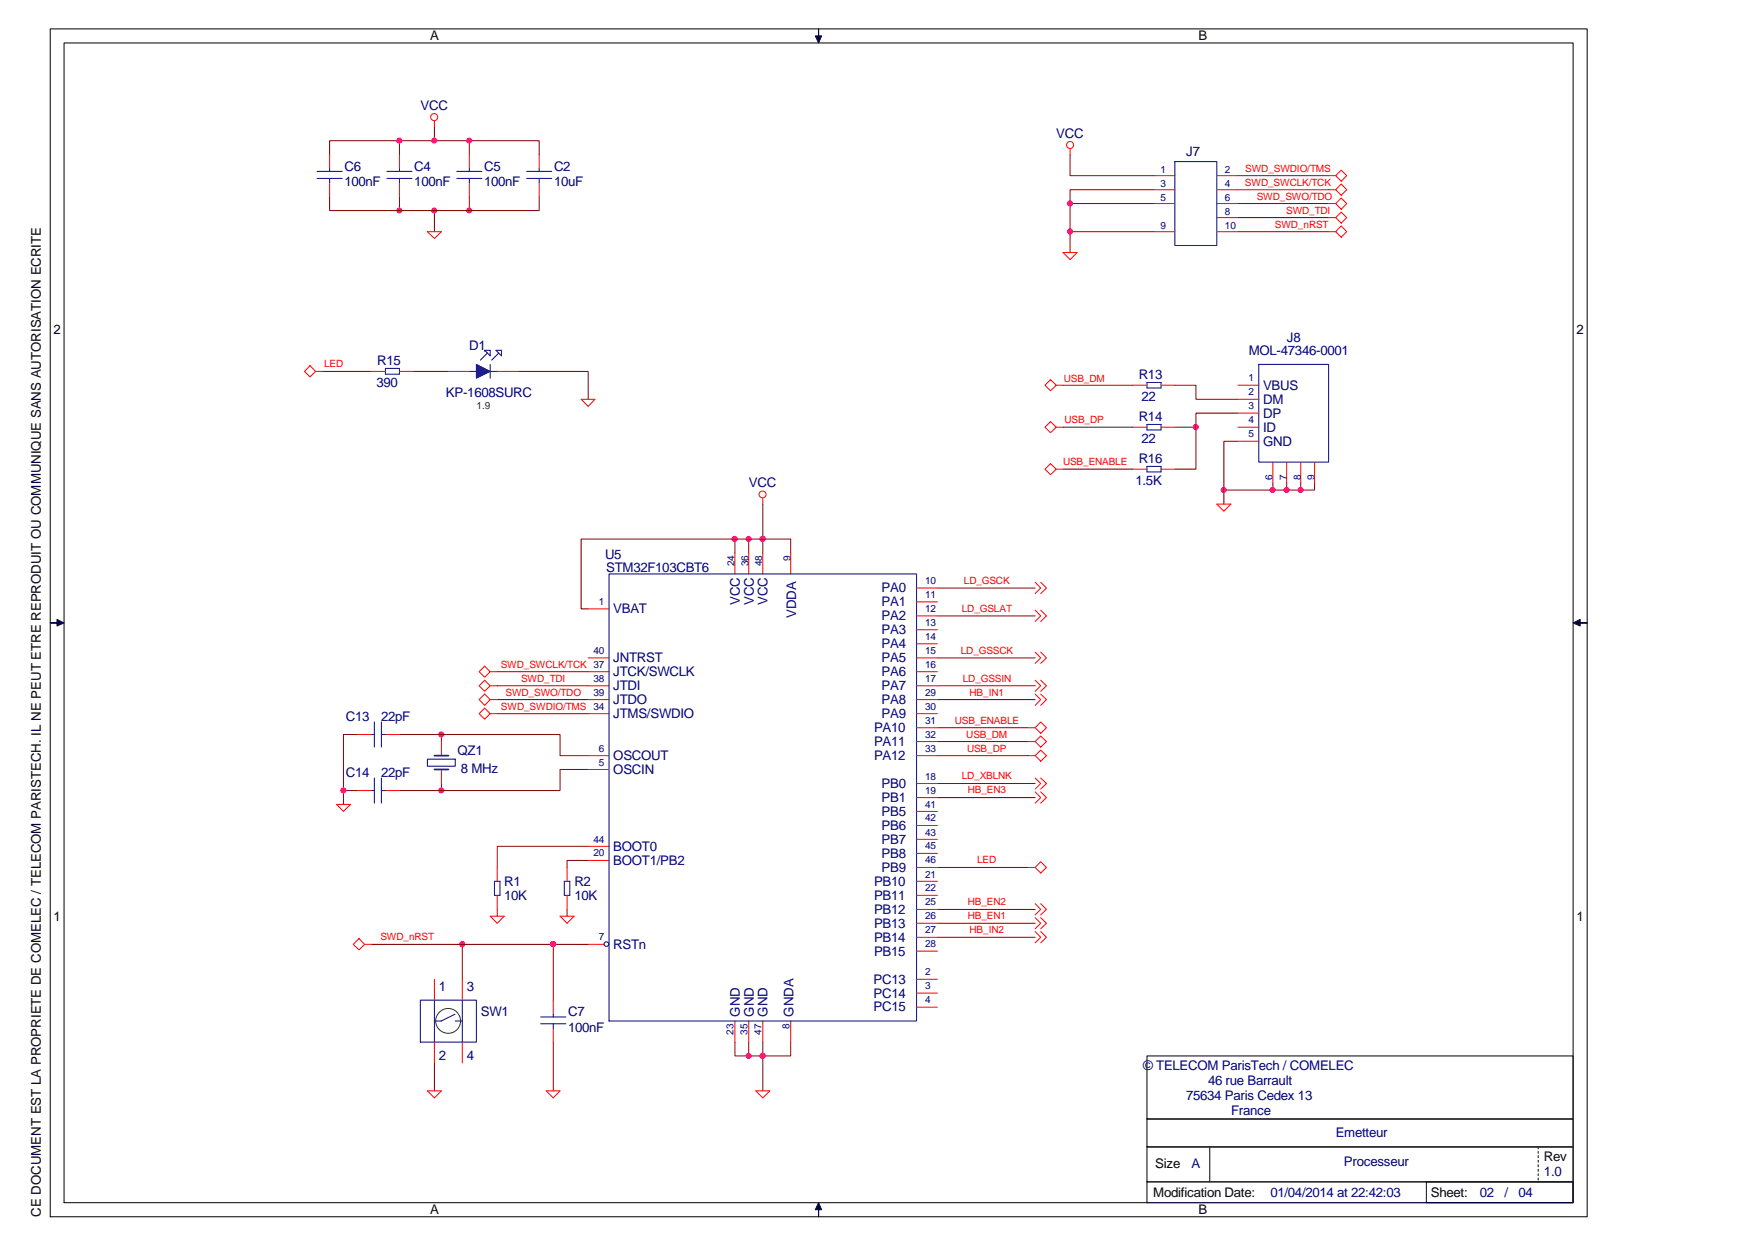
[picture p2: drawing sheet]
<svg xmlns="http://www.w3.org/2000/svg" width="297mm" height="210mm" viewBox="0 0 297 210" stroke-linecap="round" stroke-linejoin="round" font-family="sans-serif">
<path d="M93.2 175.6v8.2M123.8 175.6v2.3h9.4v-2.3M128.5 175.6v2.3" fill="none" stroke="#800000" stroke-width=".17"/>
<circle cx="128.5" cy="177.9" r=".45" fill="#f0f"/>
<circle cx="128.5" cy="177.9" r=".45" fill="none" stroke="#f0f" stroke-width=".17"/>
<path d="M126.1 175.6v2.3" fill="none" stroke="#800000" stroke-width=".17"/>
<circle cx="126.1" cy="177.9" r=".44" fill="#f0f"/>
<circle cx="126.1" cy="177.9" r=".44" fill="none" stroke="#f0f" stroke-width=".17"/>
<path d="M128.5 177.9v5.9" fill="none" stroke="#800000" stroke-width=".17"/>
<circle cx="128.5" cy="177.9" r=".45" fill="#f0f"/>
<circle cx="128.5" cy="177.9" r=".45" fill="none" stroke="#f0f" stroke-width=".17"/>
<path d="M74.4 132v1.2M99.1 144.9h-3.6v1.2" fill="none" stroke="#800000" stroke-width=".17"/>
<circle cx="74.3" cy="133.2" r=".45" fill="#f0f"/>
<circle cx="74.3" cy="133.2" r=".45" fill="none" stroke="#f0f" stroke-width=".17"/>
<path d="M57.9 133.2h2.3M60.2 123.7h-2.3v11.8M99.1 129.6h-4.7v3.6h-27.1" fill="none" stroke="#800000" stroke-width=".17"/>
<circle cx="57.8" cy="133.2" r=".44" fill="#f0f"/>
<circle cx="57.8" cy="133.2" r=".44" fill="none" stroke="#f0f" stroke-width=".17"/>
<path d="M180.3 34.3h14.1M194.4 32h-14.1v10.5M208.6 39h15.3M208.6 36.7h15.3M208.6 34.3h15.3" fill="none" stroke="#800000" stroke-width=".17"/>
<path d="M208.6 32h15.3" fill="none" stroke="#f00" stroke-width=".17"/>
<circle cx="180.3" cy="34.3" r=".44" fill="#f0f"/>
<circle cx="180.3" cy="34.3" r=".44" fill="none" stroke="#f0f" stroke-width=".17"/>
<g fill="none" stroke="#800000" stroke-width=".17">
<path d="M180.3 26.1v3.5h14.1M208.6 29.6h15.3M157.9 99.1h16.5M221.5 81.4v1.1h-15.3M83.8 113.2h15.3M83.8 115.5h15.3M83.8 117.9h15.3M157.9 115.5h16.5M157.9 103.8h16.5M157.9 110.8h16.5M83.8 120.2h15.3M157.9 124.9h15.3"/>
<path d="M157.9 127.3h15.3M99.1 159.1h-5.9v9.4"/>
</g>
<circle cx="206.2" cy="82.5" r=".45" fill="#f0f"/>
<circle cx="206.2" cy="82.5" r=".45" fill="none" stroke="#f0f" stroke-width=".17"/>
<path d="M219.2 81.4v1.1" fill="none" stroke="#800000" stroke-width=".17"/>
<circle cx="219.1" cy="82.5" r=".45" fill="#f0f"/>
<circle cx="219.1" cy="82.5" r=".45" fill="none" stroke="#f0f" stroke-width=".17"/>
<path d="M216.8 81.4v1.1" fill="none" stroke="#800000" stroke-width=".17"/>
<circle cx="216.8" cy="82.5" r=".44" fill="#f0f"/>
<circle cx="216.8" cy="82.5" r=".44" fill="none" stroke="#f0f" stroke-width=".17"/>
<path d="M214.5 81.4v1.1" fill="none" stroke="#800000" stroke-width=".17"/>
<circle cx="214.4" cy="82.5" r=".46" fill="#f0f"/>
<circle cx="214.4" cy="82.5" r=".46" fill="none" stroke="#f0f" stroke-width=".17"/>
<path d="M208.6 74.3h-2.4v10.6M123.8 90.8v2.4" fill="none" stroke="#800000" stroke-width=".17"/>
<circle cx="123.8" cy="90.8" r=".45" fill="#f0f"/>
<circle cx="123.8" cy="90.8" r=".45" fill="none" stroke="#f0f" stroke-width=".17"/>
<path d="M128.5 90.8v2.4" fill="none" stroke="#800000" stroke-width=".17"/>
<circle cx="128.5" cy="90.8" r=".45" fill="#f0f"/>
<circle cx="128.5" cy="90.8" r=".45" fill="none" stroke="#f0f" stroke-width=".17"/>
<path d="M126.1 90.8v2.4" fill="none" stroke="#800000" stroke-width=".17"/>
<circle cx="126.1" cy="90.8" r=".44" fill="#f0f"/>
<circle cx="126.1" cy="90.8" r=".44" fill="none" stroke="#f0f" stroke-width=".17"/>
<path d="M128.5 84.9v5.9" fill="none" stroke="#800000" stroke-width=".17"/>
<circle cx="128.5" cy="90.8" r=".45" fill="#f0f"/>
<circle cx="128.5" cy="90.8" r=".45" fill="none" stroke="#f0f" stroke-width=".17"/>
<path d="M179.1 64.9h11.8M179.1 72h11.8M197.9 64.9h3.6v2.4h7.1M197.9 72h3.6M133.2 93.2v-2.4h-35.3v11.8h1.2" fill="none" stroke="#800000" stroke-width=".17"/>
<circle cx="201.5" cy="71.9" r=".45" fill="#f0f"/>
<circle cx="201.5" cy="71.9" r=".45" fill="none" stroke="#f0f" stroke-width=".17"/>
<path d="M54.4 62.6h8.2M69.7 62.6h5.9M87.3 62.6h11.8v4.7M77.9 159.1v5.9M73.2 179.1v4.7" fill="none" stroke="#800000" stroke-width=".17"/>
<circle cx="77.9" cy="159" r=".45" fill="#f0f"/>
<circle cx="77.9" cy="159" r=".45" fill="none" stroke="#f0f" stroke-width=".17"/>
<g fill="none" stroke="#800000" stroke-width=".17">
<path d="M79.1 33.1v2.4M179.1 79h11.8M208.6 69.6h-7.1v9.4h-3.6M157.9 117.9h16.5M157.9 122.6h15.3M157.9 134.4h16.5M157.9 132h16.5M83.8 153.2v1.1M95.5 153.2v1.1M99.1 142.6h-15.3v3.5M157.9 153.2h16.5M157.9 155.5h16.5"/>
<path d="M157.9 157.9h16.5"/>
</g>
<circle cx="79.1" cy="35.5" r=".44" fill="#f0f"/>
<circle cx="79.1" cy="35.5" r=".44" fill="none" stroke="#f0f" stroke-width=".17"/>
<path d="M73.2 35.5v3.5" fill="none" stroke="#800000" stroke-width=".17"/>
<circle cx="73.2" cy="35.5" r=".45" fill="#f0f"/>
<circle cx="73.2" cy="35.5" r=".45" fill="none" stroke="#f0f" stroke-width=".17"/>
<path d="M67.3 33.1v2.4" fill="none" stroke="#800000" stroke-width=".17"/>
<circle cx="67.3" cy="35.5" r=".45" fill="#f0f"/>
<circle cx="67.3" cy="35.5" r=".45" fill="none" stroke="#f0f" stroke-width=".17"/>
<path d="M55.5 33.1v2.4h35.3v-2.4M55.5 26.1v-2.4h35.3v2.4M73.2 21.3v2.4" fill="none" stroke="#800000" stroke-width=".17"/>
<circle cx="73.2" cy="23.7" r=".45" fill="#f0f"/>
<circle cx="73.2" cy="23.7" r=".45" fill="none" stroke="#f0f" stroke-width=".17"/>
<path d="M79.1 23.7v2.4" fill="none" stroke="#800000" stroke-width=".17"/>
<circle cx="79.1" cy="23.7" r=".44" fill="#f0f"/>
<circle cx="79.1" cy="23.7" r=".44" fill="none" stroke="#f0f" stroke-width=".17"/>
<path d="M67.3 23.7v2.4" fill="none" stroke="#800000" stroke-width=".17"/>
<circle cx="67.3" cy="23.7" r=".45" fill="#f0f"/>
<circle cx="67.3" cy="23.7" r=".45" fill="none" stroke="#f0f" stroke-width=".17"/>
<path d="M180.3 39h14.1" fill="none" stroke="#800000" stroke-width=".17"/>
<circle cx="180.3" cy="39" r=".45" fill="#f0f"/>
<circle cx="180.3" cy="39" r=".45" fill="none" stroke="#f0f" stroke-width=".17"/>
<path d="M62.6 159.1h30.6" fill="none" stroke="#800000" stroke-width=".17"/>
<circle cx="93.2" cy="159" r=".46" fill="#f0f"/>
<circle cx="93.2" cy="159" r=".46" fill="none" stroke="#f0f" stroke-width=".17"/>
<path d="M74.4 123.7v1.2M157.9 146.1h15.3" fill="none" stroke="#800000" stroke-width=".17"/>
<circle cx="74.3" cy="123.7" r=".45" fill="#f0f"/>
<circle cx="74.3" cy="123.7" r=".45" fill="none" stroke="#f0f" stroke-width=".17"/>
<path d="M67.3 123.7h27.1v3.6h4.7" fill="none" stroke="#800000" stroke-width=".17"/>
<g fill="none" stroke="#000080" stroke-width=".17">
<path d="M53.4 28.9h4.3M53.4 30.1h4.3M55.5 28.4v.5M55.5 30.1v.7M65.2 28.9h4.2M65.2 30.1h4.2M67.3 28.4v.5M67.3 30.1v.7M77 28.9h4.2M77 30.1h4.2M79.1 28.4v.5M79.1 30.1v.7"/>
<path d="M197.9 27.2h7.1v14.2h-7.1zM81.7 59h.1M81.7 59h.9v.9zM82.1 59.5l-1.2 1.2M83.6 59h.9v.9zM84 59.5l-1.2 1.2M79.1 62.6h1.2M193.2 64.4h2.4v1h-2.4zM193.2 71.5h2.4v.9h-2.4zM212.1 61.4h11.8v16.5h-11.8zM62.6 123.7h.5M62.6 133.2h.5"/>
<path d="M63.1 121.6v4.3M63.1 131.1v4.2M64.3 121.6v4.3M64.3 131.1v4.2M64.3 123.7h.6M64.3 133.2h.6M72 127.9h4.7v1.2h-4.7zM70.8 168.5h9.5v7.1h-9.5zM73.2 172h1.2M73.2 168.5v7.1M76.7 170.9l-2.4 1.1M76.7 172h1.2"/>
<path d="M77.9 168.5v7.1M91.1 171.3h4.2M91.1 172.5h4.2M93.2 170.9v.4M93.2 172.5v.7"/>
</g>
<circle cx="75.5" cy="172" r="2.09" fill="none" stroke="#008000" stroke-width=".17"/>
<g fill="none" stroke="#f00" stroke-width=".17">
<path d="M55.5 26.1v2.3M55.5 30.8v2.3M67.3 26.1v2.3M67.3 30.8v2.3M72 39h2.4l-1.2 1.2zM73.2 20.4v.9M79.1 26.1v2.3M79.1 30.8v2.3M180.3 25.1v1M194.4 39h3.5M194.4 29.6h3.5M194.4 32h3.5"/>
<path d="M194.4 34.3h3.5M205 39h3.6M205 29.6h3.6M205 32h3.6M205 34.3h3.6M205 36.7h3.6M223.9 39h1.1M223.9 29.6h1.1M223.9 32h1.1M223.9 34.3h1.1M223.9 36.7h1.1M225 36.7l1-1 .9 1-.9 .9z"/>
<path d="M225 34.3l1-.9 .9 .9-.9 1zM225 29.6l1-.9 .9 .9-.9 .9zM226 38.1l.9 .9-.9 1-1-1zM226 31l.9 1-.9 .9-1-.9zM179.1 42.5h2.4l-1.2 1.2zM75.6 62.6h3.5M83.8 62.6h3.5M177 64l1 .9-1 .9-.9-.9zM177 71l1 1-1 .9-.9-.9zM178 64.9h1.1M178 72h1.1M190.9 64.9h2.3"/>
<path d="M190.9 72h2.3M195.6 64.9h2.3M195.6 72h2.3M208.6 64.9h3.5M208.6 67.3h3.5M208.6 69.6h3.5M208.6 72h3.5M208.6 74.3h3.5M214.5 77.9v3.5M216.8 77.9v3.5M219.2 77.9v3.5M221.5 77.9v3.5"/>
<path d="M128.5 83.9v1M174.4 98.1l.9 1-.9 .9M175.3 98.1l1 1-1 .9M205 84.9h2.4l-1.2 1.2zM80.7 117.9l1-1 .9 1-.9 .9zM81.7 112.2l.9 1-.9 .9-1-.9zM81.7 114.6l.9 .9-.9 1-1-1zM81.7 119.3l.9 .9-.9 1-1-1zM82.6 113.2h1.2M82.6 115.5h1.2M82.6 117.9h1.2M174.4 102.8l.9 1-.9 .9"/>
<path d="M174.4 109.9l.9 .9-.9 1M174.4 114.6l.9 .9-.9 1M175.3 102.8l1 1-1 .9M175.3 109.9l1 .9-1 1M175.3 114.6l1 .9-1 1M56.7 135.5h2.4l-1.2 1.2zM60.2 123.7h2.4M60.2 133.2h2.4M64.9 123.7h2.4M64.9 133.2h2.4M74.4 124.9v2.4M74.4 129.6v2.4"/>
<path d="M82.6 120.2h1.2M173.2 124.9h1.2M173.2 127.3h1.2M174.4 124.9l.9-.9 1 .9-1 1zM174.4 127.3l.9-.9 1 .9-1 .9zM82.6 154.3h2.4l-1.2 1.2zM73.2 165v3.5M73.2 175.6v3.5M77.9 165v3.5M77.9 175.6v3.5M93.2 168.5v2.4M93.2 173.2v2.4"/>
<path d="M72 183.8h2.4l-1.2 1.2zM92 183.8h2.4l-1.2 1.2zM127.3 183.8h2.4l-1.2 1.2z"/>
<circle cx="73.2" cy="19.7" r=".59"/>
<circle cx="180.3" cy="24.4" r=".59"/>
<circle cx="128.5" cy="83.3" r=".58"/>
</g>
<path d="M73.2 127.3h2.4M73.2 129.6h2.4" fill="none" stroke="#000080" stroke-width=".28"/>
<g fill="#000">
<path d="M137.9 4.9v1.2h.5l-.5 1.1-.5-1.1h.5z" fill-rule="evenodd"/>
<path d="M8.5 104.9h1.1v-.5l1.2 .5-1.2 .6v-.6z" fill-rule="evenodd"/>
<path d="M265 104.9l1.2-.5v.5h1.2h-1.2v.6z" fill-rule="evenodd"/>
<path d="M137.9 202.6l.5 1.2h-.5v1.2v-1.2h-.5z" fill-rule="evenodd"/>
</g>
<g fill="none" stroke="#000" stroke-width=".17">
<path d="M8.5 4.9h258.9v200.1h-258.9zM10.8 7.2h254.2v195.4h-254.2zM137.9 4.9v1.2h.5l-.5 1.1-.5-1.1h.5zM8.5 104.9h1.1v-.5l1.2 .5-1.2 .6v-.6zM265 104.9l1.2-.5v.5h1.2h-1.2v.6zM193.2 177.9h71.8v10.6h-71.8zM193.2 199.1h71.8v3.5h-71.8zM193.2 188.5h71.8v4.7h-71.8zM193.2 193.2h71.8v5.9h-71.8zM203.8 193.2v5.9M240.3 199.1h24.7v3.5h-24.7zM259.2 193.2v.3"/>
<path d="M259.2 194v.3M259.2 194.7v.3M259.2 195.5v.3M259.2 196.2v.4M259.2 197v.3M259.2 197.7v.3M259.2 198.5v.3M137.9 202.6l.5 1.2h-.5v1.2v-1.2h-.5z"/>
</g>
<path d="M84.5 59h.1" fill="none" stroke="#0ff" stroke-width=".23"/>
<path d="M80.3 61.4l2.3 1.2-2.3 1.1z" fill="#000080"/>
<g fill="none" stroke="#000080" stroke-width=".17">
<path d="M88.7 28.9h4.3M88.7 30.1h4.3M90.8 28.4v.5M90.8 30.1v.7M64.9 62.1h2.4v.9h-2.4zM80.3 61.4l2.3 1.2-2.3 1.1zM82.6 61.4v2.3M82.6 62.6h1.2M193.2 78.6h2.4v.9h-2.4zM102.6 96.7h51.8v75.3h-51.8zM83.3 148.5h.9v2.3h-.9zM95.1 148.5h.9v2.3h-.9z"/>
<circle cx="102.2" cy="159" r=".39"/>
</g>
<g fill="none" stroke="#f00" stroke-width=".17">
<path d="M90.8 26.1v2.3M90.8 30.8v2.3M52.2 61.6l1 1-1 .9-.9-.9zM53.2 62.6h1.2M62.6 62.6h2.3M67.3 62.6h2.4M97.9 67.3h2.3l-1.1 1.2zM176.1 79l.9-.9 1 .9-1 1zM178 79h1.1M190.9 79h2.3M195.6 79h2.3M123.8 93.2v3.5"/>
<path d="M126.1 93.2v3.5M128.5 93.2v3.5M133.2 93.2v3.5M154.4 99.1h3.5M99.1 102.6h3.5M99.1 110.8h3.5M99.1 113.2h3.5M99.1 115.5h3.5M99.1 117.9h3.5M154.4 110.8h3.5M154.4 113.2h3.5M154.4 115.5h3.5"/>
<path d="M154.4 117.9h3.5M154.4 101.4h3.5M154.4 103.8h3.5M154.4 106.1h3.5M154.4 108.5h3.5M174.4 116.9l.9 1-.9 .9M175.3 116.9l1 1-1 .9M99.1 120.2h3.5M99.1 127.3h3.5M99.1 129.6h3.5M154.4 122.6h3.5M154.4 120.2h3.5"/>
<path d="M154.4 124.9h3.5M154.4 127.3h3.5M154.4 132h3.5M154.4 134.4h3.5M154.4 136.7h3.5M154.4 139.1h3.5M173.2 122.6h1.2M174.4 133.4l.9 1-.9 .9M174.4 131.1l.9 .9-.9 .9M175.3 121.6l1 1-1 .9-.9-.9zM175.3 133.4l1 1-1 .9M175.3 131.1l1 .9-1 .9"/>
<path d="M60.5 158.1l.9 1-.9 .9-1-.9zM61.4 159.1h1.2M83.8 146.1v2.4M83.8 150.8v2.4M94.4 154.3h2.3l-1.2 1.2zM95.5 146.1v2.4M95.5 150.8v2.4M99.1 159.1h2.7M99.1 142.6h3.5M99.1 144.9h3.5M154.4 146.1h3.5M154.4 141.4h3.5"/>
<path d="M154.4 143.8h3.5M154.4 148.5h3.5M154.4 150.8h3.5M154.4 153.2h3.5M154.4 155.5h3.5M154.4 157.9h3.5M173.2 146.1h1.2M174.4 152.2l.9 1-.9 .9M174.4 154.6l.9 .9-.9 1M174.4 156.9l.9 1-.9 .9M175.3 152.2l1 1-1 .9M175.3 154.6l1 .9-1 1"/>
<path d="M175.3 156.9l1 1-1 .9M175.3 145.2l1 .9-1 1-.9-1zM123.8 172v3.6M126.1 172v3.6M128.5 172v3.6M133.2 172v3.6M154.4 160.2h3.5M154.4 165h3.5M154.4 167.3h3.5M154.4 169.7h3.5"/>
</g>
<g font-size="2.2">
<text x="72.5" y="6.8">A</text>
<text x="201.9" y="6.8">B</text>
<text x="9" y="56.2">2</text>
<text x="265.6" y="56.2">2</text>
<text x="9" y="155.1">1</text>
<text x="265.6" y="155.1">1</text>
<text x="194.6" y="196.7">Size</text>
<text x="260.1" y="195.7">Rev</text>
<text x="194.3" y="201.7">Modification Date:</text>
<text x="241.1" y="201.6">Sheet:</text>
<text x="6.9" y="205" transform="rotate(-90 6.9 205)">CE DOCUMENT EST LA PROPRIETE DE COMELEC / TELECOM PARISTECH. IL NE PEUT ETRE REPRODUIT OU COMMUNIQUE SANS AUTORISATION ECRITE</text>
<text x="72.5" y="204.6">A</text>
<text x="201.9" y="204.6">B</text>
</g>
<g font-size="2.2" fill="#000080">
<text x="70.9" y="18.5">VCC</text>
<text x="178" y="23.2">VCC</text>
<text x="58" y="28.8">C6</text>
<text x="69.8" y="28.8">C4</text>
<text x="81.6" y="28.8">C5</text>
<text x="93.3" y="28.8">C2</text>
<text x="199.9" y="26.3">J7</text>
<text x="58" y="31.4">100nF</text>
<text x="69.8" y="31.4">100nF</text>
<text x="81.6" y="31.4">100nF</text>
<text x="93.3" y="31.4">10uF</text>
<text x="79.1" y="58.9">D1</text>
<text x="210.4" y="59.9">MOL-47346-0001</text>
<text x="216.8" y="57.5">J8</text>
<text x="63.4" y="65.3">390</text>
<text x="63.5" y="61.6">R15</text>
<text x="191.9" y="63.9">R13</text>
<text x="212.8" y="65.7">VBUS</text>
<text x="75.1" y="66.9">KP-1608SURC</text>
<text x="191.9" y="71">R14</text>
<text x="192.3" y="67.6">22</text>
<text x="212.8" y="70.4">DP</text>
<text x="212.8" y="68">DM</text>
<text x="192.3" y="74.7">22</text>
<text x="212.8" y="75.1">GND</text>
<text x="212.8" y="72.7">ID</text>
<text x="126.2" y="82">VCC</text>
<text x="191.3" y="81.7">1.5K</text>
<text x="191.9" y="78">R16</text>
<text x="101.9" y="94.2">U5</text>
<text x="102.1" y="96.4">STM32F103CBT6</text>
<text x="124.6" y="101.9" transform="rotate(-90 124.6 101.9)">VCC</text>
<text x="127" y="101.9" transform="rotate(-90 127 101.9)">VCC</text>
<text x="129.3" y="101.9" transform="rotate(-90 129.3 101.9)">VCC</text>
<text x="148.5" y="99.8">PA0</text>
<text x="103.3" y="103.3">VBAT</text>
<text x="134.2" y="104.1" transform="rotate(-90 134.2 104.1)">VDDA</text>
<text x="148.5" y="106.8">PA3</text>
<text x="148.5" y="104.5">PA2</text>
<text x="148.5" y="102.2">PA1</text>
<text x="103.3" y="111.5">JNTRST</text>
<text x="103.3" y="113.9">JTCK/SWCLK</text>
<text x="148.5" y="113.9">PA6</text>
<text x="148.5" y="111.5">PA5</text>
<text x="148.5" y="109.2">PA4</text>
<text x="103.3" y="116.2">JTDI</text>
<text x="103.3" y="118.6">JTDO</text>
<text x="148.5" y="118.6">PA8</text>
<text x="148.5" y="116.2">PA7</text>
<text x="58.3" y="121.5">C13</text>
<text x="64.2" y="121.5">22pF</text>
<text x="103.3" y="120.9">JTMS/SWDIO</text>
<text x="147.3" y="125.7">PA11</text>
<text x="147.3" y="123.3">PA10</text>
<text x="148.5" y="120.9">PA9</text>
<text x="58.3" y="130.9">C14</text>
<text x="64.2" y="130.9">22pF</text>
<text x="77.1" y="127.3">QZ1</text>
<text x="77.6" y="130.3">8 MHz</text>
<text x="103.3" y="128">OSCOUT</text>
<text x="103.3" y="130.4">OSCIN</text>
<text x="147.3" y="128">PA12</text>
<text x="148.5" y="135.1">PB1</text>
<text x="148.5" y="132.8">PB0</text>
<text x="148.5" y="137.5">PB5</text>
<text x="103.3" y="143.3">BOOT0</text>
<text x="148.5" y="139.8">PB6</text>
<text x="148.5" y="142.2">PB7</text>
<text x="85" y="149.2">R1</text>
<text x="96.8" y="149.2">R2</text>
<text x="103.3" y="145.7">BOOT1/PB2</text>
<text x="147.3" y="149.2">PB10</text>
<text x="148.5" y="144.5">PB8</text>
<text x="148.5" y="146.9">PB9</text>
<text x="85" y="151.6">10K</text>
<text x="96.8" y="151.6">10K</text>
<text x="147.3" y="151.6">PB11</text>
<text x="147.3" y="153.9">PB12</text>
<text x="103.3" y="159.8">RSTn</text>
<text x="147.3" y="161">PB15</text>
<text x="147.3" y="158.6">PB14</text>
<text x="147.3" y="156.3">PB13</text>
<text x="74" y="167">1</text>
<text x="78.7" y="167">3</text>
<text x="147.2" y="165.7">PC13</text>
<text x="81" y="171.2">SW1</text>
<text x="95.7" y="171.2">C7</text>
<text x="95.7" y="173.8">100nF</text>
<text x="124.6" y="171.3" transform="rotate(-90 124.6 171.3)">GND</text>
<text x="127" y="171.3" transform="rotate(-90 127 171.3)">GND</text>
<text x="129.3" y="171.3" transform="rotate(-90 129.3 171.3)">GND</text>
<text x="133.7" y="171.3" transform="rotate(-90 133.7 171.3)">GNDA</text>
<text x="147.2" y="168.1">PC14</text>
<text x="147.2" y="170.4">PC15</text>
<text x="74" y="178.6">2</text>
<text x="78.7" y="178.6">4</text>
<text x="192.6" y="180.3">© TELECOM ParisTech / COMELEC</text>
<text x="199.9" y="185.4">75634 Paris Cedex 13</text>
<text x="203.5" y="182.8">46 rue Barrault</text>
<text x="207.4" y="187.9">France</text>
<text x="225" y="191.6">Emetteur</text>
<text x="200.7" y="196.7">A</text>
<text x="226.4" y="196.4">Processeur</text>
<text x="214" y="201.7">01/04/2014 at 22:42:03</text>
<text x="249.3" y="201.6">02</text>
<text x="253.5" y="201.6">/</text>
<text x="255.9" y="201.6">04</text>
<text x="260.1" y="198.1">1.0</text>
</g>
<g font-size="1.7" fill="#000080">
<text x="195.5" y="29.2">1</text>
<text x="206.4" y="29.2">2</text>
<text x="195.5" y="31.6">3</text>
<text x="195.5" y="33.9">5</text>
<text x="206.4" y="31.6">4</text>
<text x="206.4" y="33.9">6</text>
<text x="195.5" y="38.7">9</text>
<text x="206.4" y="36.3">8</text>
<text x="206.4" y="38.7">10</text>
<text x="210.4" y="64.3">1</text>
<text x="210.4" y="66.6">2</text>
<text x="210.4" y="69">3</text>
<text x="210.4" y="71.3">4</text>
<text x="210.4" y="73.7">5</text>
<text x="214.4" y="80.9" transform="rotate(-90 214.4 80.9)">6</text>
<text x="216.8" y="80.9" transform="rotate(-90 216.8 80.9)">7</text>
<text x="219.2" y="80.9" transform="rotate(-90 219.2 80.9)">8</text>
<text x="221.5" y="80.9" transform="rotate(-90 221.5 80.9)">9</text>
<text x="123.7" y="95.4" transform="rotate(-90 123.7 95.4)">24</text>
<text x="126.1" y="95.4" transform="rotate(-90 126.1 95.4)">36</text>
<text x="128.4" y="95.4" transform="rotate(-90 128.4 95.4)">48</text>
<text x="133.2" y="94.5" transform="rotate(-90 133.2 94.5)">9</text>
<text x="100.9" y="101.9">1</text>
<text x="155.9" y="98.4">10</text>
<text x="155.9" y="100.7">11</text>
<text x="155.9" y="103.1">12</text>
<text x="155.9" y="105.5">13</text>
<text x="155.9" y="107.8">14</text>
<text x="100" y="110.2">40</text>
<text x="155.9" y="110.2">15</text>
<text x="155.9" y="112.5">16</text>
<text x="100" y="114.9">38</text>
<text x="100" y="117.2">39</text>
<text x="155.9" y="114.9">17</text>
<text x="155.9" y="117.2">29</text>
<text x="155.9" y="119.5">30</text>
<text x="155.9" y="121.9">31</text>
<text x="155.9" y="124.3">32</text>
<text x="100.9" y="129">5</text>
<text x="100.9" y="126.6">6</text>
<text x="155.9" y="126.6">33</text>
<text x="155.9" y="131.3">18</text>
<text x="155.9" y="133.7">19</text>
<text x="155.9" y="136.1">41</text>
<text x="100" y="141.9">44</text>
<text x="155.9" y="138.4">42</text>
<text x="155.9" y="140.8">43</text>
<text x="155.9" y="143.1">45</text>
<text x="100" y="144.3">20</text>
<text x="155.9" y="145.5">46</text>
<text x="155.9" y="147.8">21</text>
<text x="155.9" y="150.2">22</text>
<text x="155.9" y="152.5">25</text>
<text x="155.9" y="154.9">26</text>
<text x="100.9" y="158.4">7</text>
<text x="155.9" y="157.2">27</text>
<text x="155.9" y="159.6">28</text>
<text x="155.9" y="164.3">2</text>
<text x="155.9" y="166.6">3</text>
<text x="133" y="173.4" transform="rotate(-90 133 173.4)">8</text>
<text x="155.9" y="169">4</text>
<text x="123.6" y="174.3" transform="rotate(-90 123.6 174.3)">23</text>
<text x="125.9" y="174.3" transform="rotate(-90 125.9 174.3)">35</text>
<text x="128.3" y="174.3" transform="rotate(-90 128.3 174.3)">47</text>
</g>
<g font-size="1.7" fill="#f00">
<text x="209.8" y="29">SWD_SWDIO/TMS</text>
<text x="209.8" y="31.3">SWD_SWCLK/TCK</text>
<text x="211.7" y="33.7">SWD_SWO/TDO</text>
<text x="214.8" y="38.4">SWD_nRST</text>
<text x="216.7" y="36">SWD_TDI</text>
<text x="54.6" y="61.9">LED</text>
<text x="179.2" y="64.3">USB_DM</text>
<text x="179.4" y="71.3">USB_DP</text>
<text x="179.1" y="78.4">USB_ENABLE</text>
<text x="162.4" y="98.4">LD_GSCK</text>
<text x="162" y="103.1">LD_GSLAT</text>
<text x="84.4" y="112.6">SWD_SWCLK/TCK 37</text>
<text x="161.9" y="110.2">LD_GSSCK</text>
<text x="84.4" y="119.6">SWD_SWDIO/TMS 34</text>
<text x="85.2" y="117.3">SWD_SWO/TDO</text>
<text x="87.8" y="114.9">SWD_TDI</text>
<text x="162.2" y="114.9">LD_GSSIN</text>
<text x="163.4" y="117.3">HB_IN1</text>
<text x="160.9" y="122">USB_ENABLE</text>
<text x="162.8" y="124.3">USB_DM</text>
<text x="162" y="131.3">LD_XBLNK</text>
<text x="162.9" y="126.7">USB_DP</text>
<text x="163.1" y="133.6">HB_EN3</text>
<text x="164.6" y="145.4">LED</text>
<text x="163.1" y="152.5">HB_EN2</text>
<text x="163.1" y="154.8">HB_EN1</text>
<text x="64.1" y="158.4">SWD_nRST</text>
<text x="163.4" y="157.2">HB_IN2</text>
</g>
<text font-size="1.7" fill="#008000" x="80.3" y="69">1.9</text>
</svg>
